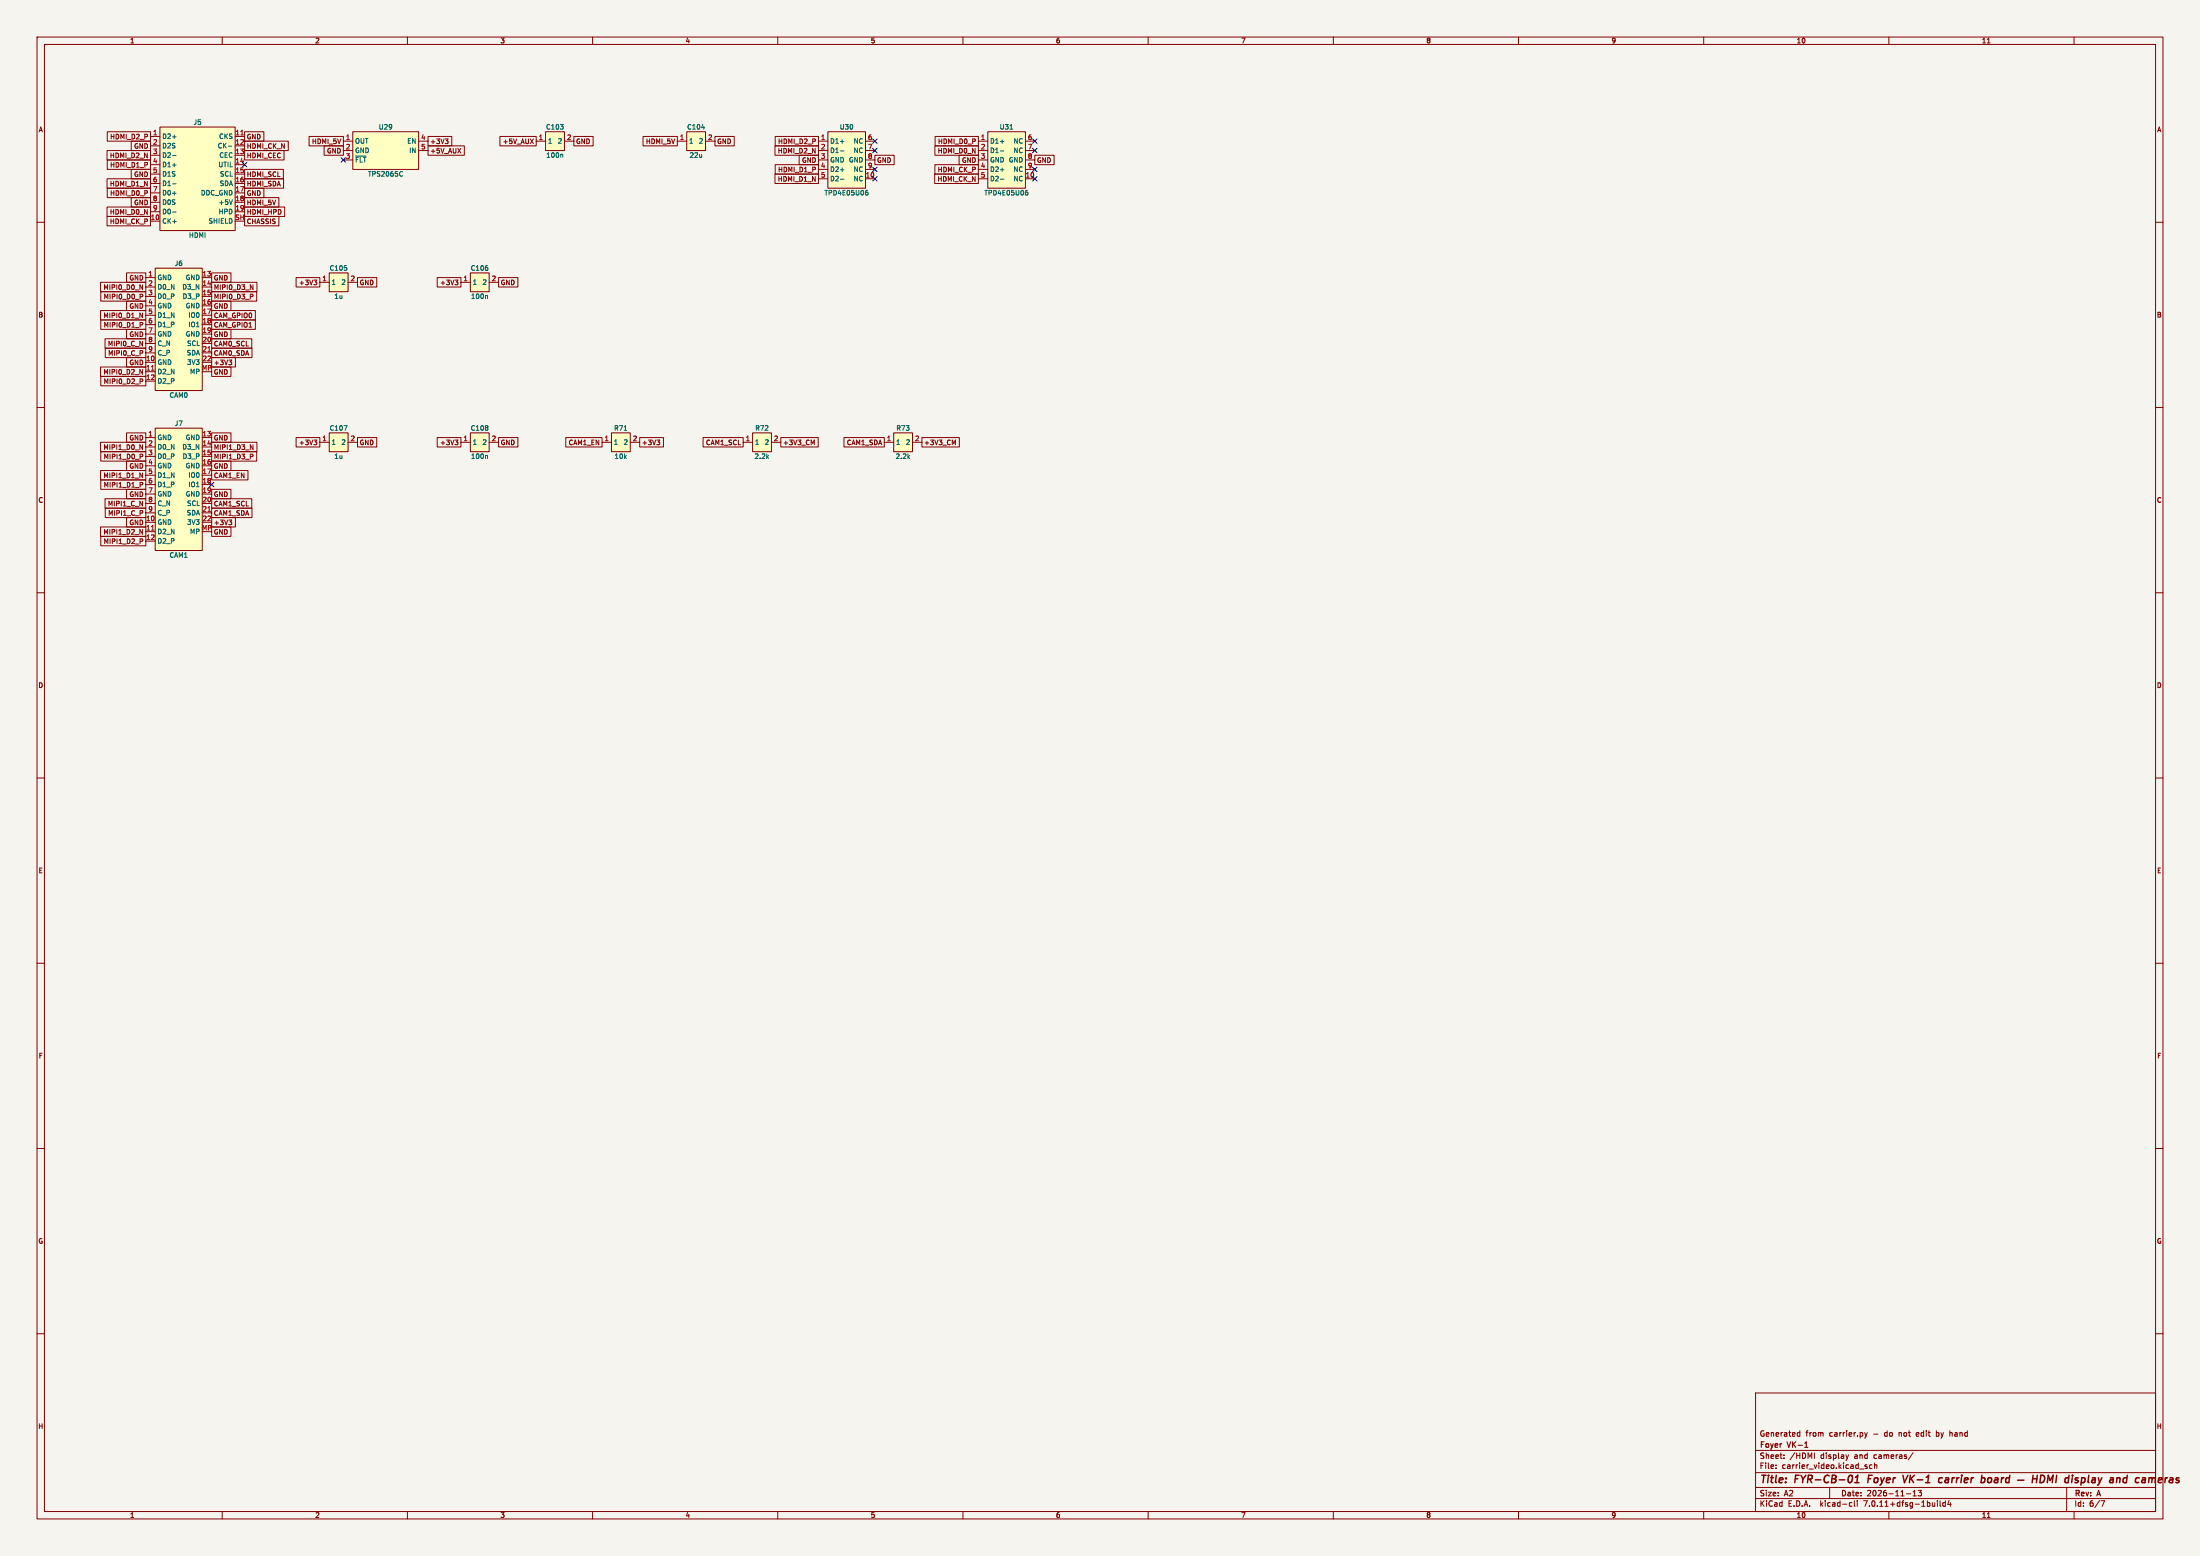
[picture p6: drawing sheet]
<svg xmlns="http://www.w3.org/2000/svg" width="594mm" height="420mm" viewBox="0 0 594 420" stroke-linecap="round" stroke-linejoin="round" font-family="sans-serif">
<path d="M0 0h594v420h-594z" fill="#f5f4ef" stroke="#f5f4ef" stroke-width=".27"/>
<g fill="none" stroke="#840000" stroke-width=".27">
<path d="M10 10h574v400h-574zM12 12h570v396h-570zM60 10v2M110 10v2M160 10v2M210 10v2M260 10v2M310 10v2M360 10v2M410 10v2M460 10v2M510 10v2"/>
<path d="M536.6 11.6h.7M560 10v2M29 35.6h11.6v2.5h-11.6zM35.4 38.1h5.2v2.5h-5.2zM40.6 36.8h2.6M40.6 39.4h2.6M43.2 34.3h20.3v27.9h-20.3zM63.5 36.8h2.5M63.5 39.4h2.5M66 35.6h5.2v2.5h-5.2zM66 38.1h11.8v2.5h-11.8zM83.5 36.8h9.2v2.6h-9.2z"/>
<path d="M87.5 39.4h5.2v2.5h-5.2zM92.7 38.1h2.5M95.2 35.6h17.8v10.1h-17.8zM113 38.1h2.6M115.6 36.8h6.4v2.6h-6.4zM115.6 39.4h9.8v2.5h-9.8zM120.2 37.5h.8l-.4 .5M120.7 38l.3 .2-.1 .4M120.9 38.7l-.2 .1M120.9 38.6v.1M135 36.8h9.8v2.6h-9.8zM144.8 38.1h2.5"/>
<path d="M147.3 35.6h5.1v5h-5.1zM152.4 38.1h2.5M154.9 36.8h5.2v2.6h-5.2zM173.6 36.8h9.3v2.6h-9.3zM182.9 38.1h2.5M185.4 35.6h5.1v5h-5.1zM190.5 38.1h2.5M193 36.8h5.2v2.6h-5.2zM209.2 39.4h11.8v2.5h-11.8zM209.3 36.8h11.7v2.6h-11.7zM221 38.1h2.5M223.5 35.6h10.2v15.2h-10.2z"/>
<path d="M233.7 38.1h2.5M252.4 39.4h11.8v2.5h-11.8zM252.5 36.8h11.7v2.6h-11.7zM264.2 38.1h2.5M266.7 35.6h10.2v15.2h-10.2zM276.9 38.1h2.5M10 60h2M28.9 55.9h11.7v2.5h-11.7zM28.9 58.4h11.7v2.6h-11.7zM28.9 48.3h11.7v2.5h-11.7zM28.9 40.6h11.7v2.6h-11.7zM29 50.8h11.6v2.5h-11.6z"/>
<path d="M29 43.2h11.6v2.5h-11.6zM35.4 53.3h5.2v2.6h-5.2zM35.4 45.7h5.2v2.6h-5.2zM40.6 59.7h2.6M40.6 41.9h2.6M40.6 44.5h2.6M40.6 47h2.6M40.6 49.5h2.6M40.6 52.1h2.6M40.6 54.6h2.6M40.6 57.2h2.6M63.5 41.9h2.5"/>
<path d="M63.5 44.5h2.5M63.5 47h2.5M63.5 49.5h2.5M63.5 52.1h2.5M63.5 54.6h2.5M63.5 57.2h2.5M66 55.9h10.9v2.5h-10.9zM66 53.3h9.3v2.6h-9.3zM66 50.8h5.2v2.5h-5.2zM66 48.3h10.6v2.5h-10.6zM66 45.7h10.5v2.6h-10.5zM66 40.6h10.7v2.6h-10.7z"/>
<path d="M66 58.4h9.3v2.6h-9.3zM92.7 40.6h2.5M92.7 43.2h2.5M113 40.6h2.6M209.2 47h11.8v2.5h-11.8zM209.3 44.5h11.7v2.5h-11.7zM215.8 41.9h5.2v2.6h-5.2zM221 48.3h2.5M221 40.6h2.5M221 43.2h2.5M221 45.7h2.5M233.7 48.3h2.5"/>
<path d="M233.7 40.6h2.5M233.7 43.2h2.5M233.7 45.7h2.5M236.2 41.9h5.2v2.6h-5.2zM252.4 47h11.8v2.5h-11.8zM252.4 44.5h11.8v2.5h-11.8zM259 41.9h5.2v2.6h-5.2zM264.2 48.3h2.5M264.2 40.6h2.5M264.2 43.2h2.5M264.2 45.7h2.5M276.9 48.3h2.5"/>
<path d="M276.9 40.6h2.5M276.9 43.2h2.5M276.9 45.7h2.5M279.4 41.9h5.2v2.6h-5.2zM582 60h2M27.2 76.2h12.2v2.5h-12.2zM27.2 78.7h12.2v2.6h-12.2zM34.2 73.7h5.2v2.5h-5.2zM37.8 76.9l.7 1.2v-1.2M38.4 79.5v.5M39.4 74.9h2.5M39.4 77.5h2.5"/>
<path d="M41.9 72.4h12.7v33h-12.7zM54.6 74.9h2.5M54.6 77.5h2.5M57.1 78.7h12.2v2.6h-12.2zM57.1 76.2h12.3v2.5h-12.3zM57.1 73.7h5.3v2.5h-5.3zM67.6 76.9l.7 1.2v-1.2M68.2 79.5v.5M79.9 74.9h6.5v2.6h-6.5zM84.8 75.6h.7l-.4 .5M85.3 76.1l.2 .2-.2 .6M86.4 76.2h2.5"/>
<path d="M88.9 73.7h5.1v5h-5.1zM94 76.2h2.5M96.5 74.9h5.2v2.6h-5.2zM118 74.9h6.5v2.6h-6.5zM122.9 75.6h.7l-.4 .5M123.4 76.1l.2 .2-.2 .6M124.5 76.2h2.5M127 73.7h5.1v5h-5.1zM132.1 76.2h2.5M134.6 74.9h5.2v2.6h-5.2zM27.2 99.1h12.2v2.5h-12.2zM27.2 83.8h12.2v2.6h-12.2z"/>
<path d="M27.2 86.4h12.2v2.5h-12.2zM28.4 91.4h11v2.6h-11zM28.4 94h11v2.5h-11zM34.2 96.5h5.2v2.6h-5.2zM34.2 88.9h5.2v2.5h-5.2zM34.2 81.3h5.2v2.5h-5.2zM37.8 84.5l.7 1.3v-1.3M37.8 99.7l.7 1.3v-1.3M38.4 87.1v.5M39.4 97.8h2.5M39.4 80h2.5M39.4 82.6h2.5"/>
<path d="M39.4 85.1h2.5M39.4 87.6h2.5M39.4 90.2h2.5M39.4 92.7h2.5M39.4 95.3h2.5M54.6 97.8h2.5M54.6 80h2.5M54.6 82.6h2.5M54.6 85.1h2.5M54.6 87.6h2.5M54.6 90.2h2.5M54.6 92.7h2.5"/>
<path d="M54.6 95.3h2.5M57.1 99.1h5.3v2.5h-5.3zM57.1 96.5h6.5v2.6h-6.5zM57.1 94h10.9v2.5h-10.9zM57.1 91.4h10.9v2.6h-10.9zM57.1 86.4h11.8v2.5h-11.8zM57.1 83.8h11.8v2.6h-11.8zM57.1 88.9h5.3v2.5h-5.3zM57.1 81.3h5.3v2.5h-5.3zM61.8 97.2h.8l-.5 .5M62.3 97.7l.3 .2-.3 .6M10 110h2"/>
<path d="M27.2 119.4h12.2v2.5h-12.2zM27.2 101.6h12.2v2.5h-12.2zM34.2 116.8h5.2v2.6h-5.2zM38.4 102.3v.6M39.4 100.3h2.5M39.4 102.9h2.5M39.4 118.1h2.5M41.9 115.6h12.7v33h-12.7zM54.6 118.1h2.5M57.1 119.4h12.3v2.5h-12.3zM57.1 116.8h5.3v2.6h-5.3zM79.9 118.1h6.5v2.6h-6.5z"/>
<path d="M84.8 118.8h.7l-.4 .5M85.3 119.3l.2 .2-.2 .6M86.4 119.4h2.5M88.9 116.8h5.1v5.1h-5.1zM94 119.4h2.5M96.5 118.1h5.2v2.6h-5.2zM118 118.1h6.5v2.6h-6.5zM122.9 118.8h.7l-.4 .5M123.4 119.3l.2 .2-.2 .6M124.5 119.4h2.5M127 116.8h5.1v5.1h-5.1zM132.1 119.4h2.5"/>
<path d="M134.6 118.1h5.2v2.6h-5.2zM152.8 118.1h9.8v2.6h-9.8zM162.6 119.4h2.5M165.1 116.8h5.1v5.1h-5.1zM170.2 119.4h2.5M172.7 118.1h6.4v2.6h-6.4zM177.3 118.8h.8l-.4 .5M177.9 119.3l.2 .2-.2 .6M189.8 118.1h10.9v2.6h-10.9zM200.7 119.4h2.5M203.2 116.8h5.1v5.1h-5.1zM208.3 119.4h2.5"/>
<path d="M210.8 118.1h10.1v2.6h-10.1zM219.4 119.7l.5-.9v1.3M227.9 118.1h10.9v2.6h-10.9zM238.8 119.4h2.5M241.3 116.8h5.1v5.1h-5.1zM246.4 119.4h2.5M248.9 118.1h10.1v2.6h-10.1zM257.5 119.7l.5-.9v1.3M582 110h2M27.2 127h12.2v2.5h-12.2zM27.2 129.5h12.2v2.6h-12.2zM27.2 121.9h12.2v2.6h-12.2z"/>
<path d="M28.4 134.6h11v2.6h-11zM28.4 137.2h11v2.5h-11zM34.2 132.1h5.2v2.5h-5.2zM34.2 124.5h5.2v2.5h-5.2zM34.2 139.7h5.2v2.5h-5.2zM37.8 120.1l.7 1.2v-1.2M37.8 127.7l.7 1.2v-1.2M38.4 122.7v.5M38.4 130.3v.5M39.4 120.7h2.5M39.4 123.2h2.5M39.4 125.7h2.5"/>
<path d="M39.4 128.3h2.5M39.4 130.8h2.5M39.4 133.4h2.5M39.4 135.9h2.5M39.4 138.4h2.5M54.6 120.7h2.5M54.6 123.2h2.5M54.6 125.7h2.5M54.6 128.3h2.5M54.6 130.8h2.5M54.6 133.4h2.5M54.6 135.9h2.5"/>
<path d="M54.6 138.4h2.5M57.1 127h9.9v2.5h-9.9zM57.1 124.5h5.3v2.5h-5.3zM57.1 121.9h12.2v2.6h-12.2zM57.1 132.1h5.3v2.5h-5.3zM57.1 134.6h10.9v2.6h-10.9zM57.1 137.2h10.9v2.5h-10.9zM57.1 139.7h6.5v2.5h-6.5zM67.6 120.1l.7 1.2v-1.2M68.2 122.7v.5M10 160h2M27.2 142.2h12.2v2.6h-12.2z"/>
<path d="M27.2 144.8h12.2v2.5h-12.2zM37.8 142.9l.7 1.3v-1.3M38.4 145.5v.6M39.4 141h2.5M39.4 143.5h2.5M39.4 146.1h2.5M54.6 141h2.5M57.1 142.2h5.3v2.6h-5.3zM61.8 140.4h.8l-.5 .5M62.3 140.9l.3 .2-.3 .5M582 160h2M10 210h2"/>
<path d="M582 210h2M10 260h2M582 260h2M10 310h2M582 310h2M10 360h2M474 376h108v32h-108zM582 360h2M474 397.5h108M474 391.5h108M479.5 396.2v.2M479.5 395.4v.2"/>
<path d="M481.7 393.5v.2M481.7 392.7v.2M485.4 387.6h.6M485.4 386.7h.6M486 386.2v1.5M489.9 392.2v1.5M499.1 392.7l-.4 1M503.5 386.7l.3 1M503.6 395.8l.5 .1 .1 .3-.2 .2-.5-.1M503.6 395.4h.5M503.8 387.7l-.3 .5M504.2 386.7l-.4 1"/>
<path d="M505.5 395.4h-.5l-.3 .3 .2 .6h.6M506.1 395.5l.6-.1v1M506.1 394.9v1.5M516.5 392.1l-1.3 1.9M522.8 386.2v1.5M522.8 387.6l.2 .1M523 386.7h-.2M526.5 386.2v1.5M526.7 386.7l-.2 .1M60 408v2M110 408v2M160 408v2"/>
<path d="M210 408v2M260 408v2M310 408v2M360 408v2M410 408v2M460 408v2M474 404.5h108M474 401.5h108M494 401.5v3M499.6 405.6h.4M500 406.5l-.4 .1M500.7 405.1v1.3l.2 .2"/>
<path d="M501.5 405.1v.1M501.5 405.6v1M510 408v2M514.7 403.2h1.2M516.5 403.8h.9M516.5 402.7l.5-.4v1.5M517.9 402.3h.9l-.5 .5 .4 .2v.6l-.2 .2-.6-.2M523.1 405.1v.1M523.1 405.6v1M523.8 405.1v1.3l.2 .2M525.2 405.6h-.4l-.3 .3 .2 .6h.5M525.2 405.1v1.5"/>
<path d="M526.2 405l-.3 1.1h.9M526.6 405.6v1M536.6 409.6h.7M558 401.5v6.5M560 408v2M567.2 405.1h1l-.6 1.5"/>
</g>
<g fill="none" stroke="#840000" stroke-width=".4">
<path d="M500.1 398.4l.1 .6-.2 .8M501 398.8l.6-.6-.2 2M504.6 398.2l-.3 2M513.8 398.2l.4 2 .9-2M524.5 399h-.8l-.3 .8 .3 .4 .6-.1M525.2 399.5v.6M535.8 399l.1 .2-.1 .8M537.4 398.9l-.6 .2-.2 .7 .4 .4 .5-.1M548.8 399.1h1.2M548.9 398.2l-.2 2M550.1 398.2l-.3 2M551 398.2a1 1 0 0 1 1.1 .7 1 1 0 0 1-.5 1.2l-.8 .1z"/>
<path d="M555.3 398.2l-.2 2M558.6 399h-.8l-.3 .8 .3 .4 .6-.1M558.6 398.2l-.2 2M559.5 398.9l-.1 1.3M559.6 398.2v.2M561.1 399a.49 .49 0 0 0-.8 .2l.8 .6-.3 .4-.6-.1M562.1 398.9l-.3 2M562.7 398.9l-.6 .1M573.7 398.9l.6 .1M574.4 398.2l-.3 2M583.1 398.9l-.3 .2-.1 .8 .3 .3h.4M583.7 399.3l-.9 .2"/>
<path d="M500.8 400.2h1.1M552.8 400.2l.2-2 .5 1.4 .9-1.4-.3 2M561.9 400.1l.6 .1M574.1 400.1l-.2 .1"/>
</g>
<path d="M487.3 390.7h.8" fill="none" stroke="#840000" stroke-width=".3"/>
<g fill="#ffffc2" stroke="#ffffc2" stroke-width=".27">
<path d="M43.2 34.3h20.3v27.9h-20.3z"/>
<path d="M203.2 116.8h5.1v5.1h-5.1z"/>
<path d="M241.3 116.8h5.1v5.1h-5.1z"/>
<path d="M147.3 35.6h5.1v5h-5.1z"/>
<path d="M41.9 72.4h12.7v33h-12.7z"/>
<path d="M185.4 35.6h5.1v5h-5.1z"/>
<path d="M223.5 35.6h10.2v15.2h-10.2z"/>
<path d="M127 73.7h5.1v5h-5.1z"/>
<path d="M165.1 116.8h5.1v5.1h-5.1z"/>
<path d="M127 116.8h5.1v5.1h-5.1z"/>
<path d="M266.7 35.6h10.2v15.2h-10.2z"/>
<path d="M88.9 116.8h5.1v5.1h-5.1z"/>
<path d="M95.2 35.6h17.8v10.1h-17.8z"/>
<path d="M41.9 115.6h12.7v33h-12.7z"/>
<path d="M88.9 73.7h5.1v5h-5.1z"/>
</g>
<g fill="none" stroke="#006464" stroke-width=".27">
<path d="M46.6 36.9h.9M61.6 39.5h1M189.4 34.4h.8M226.9 38.2h1M270.1 38.2h1M272.7 34.9h.7M46.6 42h.9M46.6 44.5h.9M46.6 49.6h.9M46.6 52.2h.9M46.6 57.2h.9M62.8 53.9l-.5 1.3"/>
<path d="M96 42.1h2.8M108.4 46.3l.3 .1M108.7 47.4l-.3 .2M151.8 41.6l.1 .2v.7M226.9 40.7h1M226.9 45.8h1M226.9 48.4h1M233.9 51.9l.5 .2-.1 .4-.4 .1M234.3 51.4h-.4M270.1 40.7h1M270.1 45.8h1M270.1 48.4h1"/>
<path d="M277.1 51.9l.5 .2-.1 .4-.4 .1M277.4 51.4h-.3M131.4 79.7l.2 .2v.7M92.9 114.9h.8l-.5 1.2M168.5 116.1h.7M131.4 122.9l.2 .2v.7"/>
</g>
<path d="M65 36.4h.7M40.9 99.9h.7M56.1 94.8h.7M56.1 138h.7M40.9 143.1h.7" fill="none" stroke="#a90000" stroke-width=".27"/>
<g fill="none" stroke="#000084" stroke-width=".27">
<path d="M235.6 37.5l1.2 1.2M236.8 37.5l-1.2 1.2M278.8 37.5l1.2 1.2M280 37.5l-1.2 1.2M65.4 43.8l1.2 1.3M66.6 43.8l-1.2 1.3M92.1 42.6l1.2 1.2M93.3 42.6l-1.2 1.2M235.6 40l1.2 1.2M235.6 45.1l1.2 1.2M235.6 47.7l1.2 1.2M236.8 40l-1.2 1.2"/>
<path d="M236.8 45.1l-1.2 1.2M236.8 47.7l-1.2 1.2M278.8 45.1l1.2 1.2M278.8 40l1.2 1.2M278.8 47.7l1.2 1.2M280 45.1l-1.2 1.2M280 40l-1.2 1.2M280 47.7l-1.2 1.2M56.5 130.2l1.3 1.2M57.8 130.2l-1.3 1.2"/>
</g>
<g font-size="2.8" fill="#840000">
<text x="475" y="400.9">Title:</text>
<text x="484.7" y="400.9">FYR-CB-01</text>
<text x="505.2" y="400.9">Foyer</text>
<text x="515.5" y="400.9">VK-1</text>
<text x="525.9" y="400.9">carrier</text>
<text x="538.1" y="400.9">board</text>
<text x="563.2" y="400.9">display</text>
<text x="576.1" y="400.9">and</text>
<text x="583.9" y="400.9">cameras</text>
</g>
<g font-size="2.1" fill="#840000">
<text x="475" y="388">Generated</text>
<text x="487.5" y="388">from</text>
<text x="494" y="388">carrier.py</text>
<text x="505.9" y="388">-</text>
<text x="509.1" y="388">do</text>
<text x="513.1" y="388">not</text>
<text x="517.9" y="388">edit</text>
<text x="523.5" y="388">by</text>
<text x="527.3" y="388">hand</text>
<text x="475" y="394">Sheet:</text>
<text x="475" y="391.2">Foyer</text>
<text x="482.7" y="391.2">VK-1</text>
<text x="483.2" y="394">/HDMI</text>
<text x="491.6" y="394">display</text>
<text x="500.8" y="394">and</text>
<text x="506.2" y="394">cameras/</text>
<text x="475" y="396.7">File:</text>
<text x="481.1" y="396.7">carrier_video.kicad_sch</text>
<text x="475" y="406.9">KiCad</text>
<text x="475" y="404.1">Size:</text>
<text x="481.7" y="404.1">A2</text>
<text x="482.7" y="406.9">E.D.A.</text>
<text x="491.6" y="406.9">kicad-cli</text>
<text x="497" y="404.1">Date:</text>
<text x="503.5" y="406.9">7.0.11+dfsg-1build4</text>
<text x="504" y="404.1">2026-11-13</text>
<text x="560" y="404.3">Rev:</text>
<text x="560" y="406.9">Id:</text>
<text x="564.1" y="406.9">6/7</text>
<text x="566.4" y="404.3">A</text>
</g>
<g font-size="1.8" fill="#840000">
<text x="35" y="11.9">1</text>
<text x="85" y="11.9">2</text>
<text x="135" y="11.9">3</text>
<text x="185" y="11.9">4</text>
<text x="235" y="11.9">5</text>
<text x="285" y="11.9">6</text>
<text x="335" y="11.9">7</text>
<text x="385" y="11.9">8</text>
<text x="435" y="11.9">9</text>
<text x="485" y="11.9">10</text>
<text x="535" y="11.9">11</text>
<text x="10.3" y="35.9">A</text>
<text x="582.3" y="35.9">A</text>
<text x="29.6" y="37.8">HDMI_D2_P</text>
<text x="36.1" y="40.3">GND</text>
<text x="66.5" y="37.8">GND</text>
<text x="66.5" y="40.3">HDMI_CK_N</text>
<text x="84.1" y="39.1">HDMI_5V</text>
<text x="88.2" y="41.6">GND</text>
<text x="116" y="39.1">+3V3</text>
<text x="116" y="41.6">+5V_AUX</text>
<text x="135.6" y="39.1">+5V_AUX</text>
<text x="155.4" y="39.1">GND</text>
<text x="174.3" y="39.1">HDMI_5V</text>
<text x="193.5" y="39.1">GND</text>
<text x="209.9" y="41.6">HDMI_D2_N</text>
<text x="210" y="39.1">HDMI_D2_P</text>
<text x="253.1" y="41.6">HDMI_D0_N</text>
<text x="253.1" y="39.1">HDMI_D0_P</text>
<text x="29.6" y="42.9">HDMI_D2_N</text>
<text x="29.6" y="45.4">HDMI_D1_P</text>
<text x="36.1" y="47.9">GND</text>
<text x="66.5" y="47.9">HDMI_SCL</text>
<text x="66.5" y="42.9">HDMI_CEC</text>
<text x="210" y="46.7">HDMI_D1_P</text>
<text x="216.4" y="44.1">GND</text>
<text x="236.7" y="44.1">GND</text>
<text x="253.1" y="46.7">HDMI_CK_P</text>
<text x="259.6" y="44.1">GND</text>
<text x="279.9" y="44.1">GND</text>
<text x="29.6" y="50.5">HDMI_D1_N</text>
<text x="29.6" y="53">HDMI_D0_P</text>
<text x="66.5" y="53">GND</text>
<text x="66.5" y="50.5">HDMI_SDA</text>
<text x="209.9" y="49.2">HDMI_D1_N</text>
<text x="253" y="49.2">HDMI_CK_N</text>
<text x="29.6" y="58.1">HDMI_D0_N</text>
<text x="36.1" y="55.6">GND</text>
<text x="66.5" y="58.1">HDMI_HPD</text>
<text x="66.5" y="55.6">HDMI_5V</text>
<text x="29.6" y="60.6">HDMI_CK_P</text>
<text x="66.5" y="60.6">CHASSIS</text>
<text x="34.8" y="75.9">GND</text>
<text x="57.6" y="75.9">GND</text>
<text x="80.6" y="77.2">+3V3</text>
<text x="97" y="77.2">GND</text>
<text x="118.7" y="77.2">+3V3</text>
<text x="135.1" y="77.2">GND</text>
<text x="27.8" y="78.4">MIPI0_D0_N</text>
<text x="27.9" y="81">MIPI0_D0_P</text>
<text x="34.8" y="83.5">GND</text>
<text x="57.6" y="81">MIPI0_D3_P</text>
<text x="57.6" y="78.4">MIPI0_D3_N</text>
<text x="57.6" y="83.5">GND</text>
<text x="10.3" y="85.9">B</text>
<text x="27.8" y="86">MIPI0_D1_N</text>
<text x="27.9" y="88.6">MIPI0_D1_P</text>
<text x="57.6" y="88.6">CAM_GPIO1</text>
<text x="57.6" y="86">CAM_GPIO0</text>
<text x="582.3" y="85.9">B</text>
<text x="29" y="93.7">MIPI0_C_N</text>
<text x="34.8" y="91.1">GND</text>
<text x="57.6" y="93.7">CAM0_SCL</text>
<text x="57.6" y="91.1">GND</text>
<text x="27.8" y="101.3">MIPI0_D2_N</text>
<text x="29.1" y="96.2">MIPI0_C_P</text>
<text x="34.8" y="98.7">GND</text>
<text x="57.6" y="101.3">GND</text>
<text x="57.6" y="98.7">+3V3</text>
<text x="57.6" y="96.2">CAM0_SDA</text>
<text x="27.9" y="103.8">MIPI0_D2_P</text>
<text x="34.8" y="119.1">GND</text>
<text x="57.6" y="119.1">GND</text>
<text x="27.8" y="121.6">MIPI1_D0_N</text>
<text x="27.9" y="124.1">MIPI1_D0_P</text>
<text x="57.6" y="124.1">MIPI1_D3_P</text>
<text x="57.6" y="121.6">MIPI1_D3_N</text>
<text x="80.6" y="120.3">+3V3</text>
<text x="97" y="120.3">GND</text>
<text x="118.7" y="120.3">+3V3</text>
<text x="135.1" y="120.3">GND</text>
<text x="153.4" y="120.3">CAM1_EN</text>
<text x="173.2" y="120.3">+3V3</text>
<text x="190.5" y="120.3">CAM1_SCL</text>
<text x="211.3" y="120.3">+3V3_CM</text>
<text x="228.5" y="120.3">CAM1_SDA</text>
<text x="249.4" y="120.3">+3V3_CM</text>
<text x="27.8" y="129.2">MIPI1_D1_N</text>
<text x="27.9" y="131.8">MIPI1_D1_P</text>
<text x="34.8" y="126.7">GND</text>
<text x="57.6" y="129.2">CAM1_EN</text>
<text x="57.6" y="126.7">GND</text>
<text x="10.3" y="135.9">C</text>
<text x="29" y="136.8">MIPI1_C_N</text>
<text x="34.8" y="134.3">GND</text>
<text x="57.6" y="134.3">GND</text>
<text x="57.6" y="136.8">CAM1_SCL</text>
<text x="582.3" y="135.9">C</text>
<text x="29.1" y="139.4">MIPI1_C_P</text>
<text x="34.8" y="141.9">GND</text>
<text x="57.6" y="139.4">CAM1_SDA</text>
<text x="57.6" y="141.9">+3V3</text>
<text x="27.8" y="144.5">MIPI1_D2_N</text>
<text x="27.9" y="147">MIPI1_D2_P</text>
<text x="57.6" y="144.5">GND</text>
<text x="10.3" y="185.9">D</text>
<text x="582.3" y="185.9">D</text>
<text x="10.3" y="235.9">E</text>
<text x="582.3" y="235.9">E</text>
<text x="10.3" y="285.9">F</text>
<text x="582.3" y="285.9">F</text>
<text x="10.3" y="335.9">G</text>
<text x="582.3" y="335.9">G</text>
<text x="10.2" y="385.9">H</text>
<text x="582.2" y="385.9">H</text>
<text x="35" y="409.9">1</text>
<text x="85" y="409.9">2</text>
<text x="135" y="409.9">3</text>
<text x="185" y="409.9">4</text>
<text x="235" y="409.9">5</text>
<text x="285" y="409.9">6</text>
<text x="335" y="409.9">7</text>
<text x="385" y="409.9">8</text>
<text x="435" y="409.9">9</text>
<text x="485" y="409.9">10</text>
<text x="535" y="409.9">11</text>
</g>
<g font-size="1.8" fill="#006464">
<text x="52.1" y="33.9">J5</text>
<text x="102.2" y="35.2">U29</text>
<text x="147.3" y="35.2">C103</text>
<text x="185.4" y="35.2">C104</text>
<text x="226.6" y="35.2">U30</text>
<text x="269.8" y="35.2">U31</text>
<text x="43.7" y="37.7">D2+</text>
<text x="43.7" y="40.2">D2S</text>
<text x="58.7" y="40.2">CK-</text>
<text x="59" y="37.7">CKS</text>
<text x="95.8" y="39">OUT</text>
<text x="95.8" y="41.5">GND</text>
<text x="109.8" y="39">EN</text>
<text x="110.4" y="41.5">IN</text>
<text x="147.8" y="39">1</text>
<text x="150.5" y="39">2</text>
<text x="185.9" y="39">1</text>
<text x="188.6" y="39">2</text>
<text x="224" y="39">D1+</text>
<text x="224" y="41.5">D1-</text>
<text x="230.4" y="39">NC</text>
<text x="230.4" y="41.5">NC</text>
<text x="267.2" y="39">D1+</text>
<text x="267.2" y="41.5">D1-</text>
<text x="273.5" y="39">NC</text>
<text x="273.5" y="41.5">NC</text>
<text x="43.7" y="42.8">D2-</text>
<text x="43.7" y="45.3">D1+</text>
<text x="43.7" y="47.9">D1S</text>
<text x="58.9" y="45.3">UTIL</text>
<text x="59.1" y="42.8">CEC</text>
<text x="59.3" y="47.9">SCL</text>
<text x="95.8" y="44">~{FLT}</text>
<text x="99.3" y="47.9">TPS2065C</text>
<text x="147.4" y="42.8">100n</text>
<text x="186.1" y="42.8">22u</text>
<text x="224" y="44">GND GND</text>
<text x="224" y="46.6">D2+</text>
<text x="230.4" y="46.6">NC</text>
<text x="267.2" y="44">GND GND</text>
<text x="267.2" y="46.6">D2+</text>
<text x="273.5" y="46.6">NC</text>
<text x="43.7" y="50.4">D1-</text>
<text x="43.7" y="52.9">D0+</text>
<text x="54.1" y="52.9">DDC_GND</text>
<text x="59.2" y="50.4">SDA</text>
<text x="222.5" y="52.9">TPD4E05U06</text>
<text x="224" y="49.1">D2-</text>
<text x="230.4" y="49.1">NC</text>
<text x="265.7" y="52.9">TPD4E05U06</text>
<text x="267.2" y="49.1">D2-</text>
<text x="273.5" y="49.1">NC</text>
<text x="43.7" y="55.5">D0S</text>
<text x="43.7" y="58">D0-</text>
<text x="58.9" y="55.5">+5V</text>
<text x="58.9" y="58">HPD</text>
<text x="43.7" y="60.6">CK+</text>
<text x="50.9" y="64.4">HDMI</text>
<text x="56.2" y="60.6">SHIELD</text>
<text x="47.1" y="72">J6</text>
<text x="42.4" y="75.8">GND</text>
<text x="50" y="75.8">GND</text>
<text x="88.9" y="73.3">C105</text>
<text x="89.4" y="77.1">1</text>
<text x="92.1" y="77.1">2</text>
<text x="127" y="73.3">C106</text>
<text x="127.5" y="77.1">1</text>
<text x="130.2" y="77.1">2</text>
<text x="42.4" y="78.3">D0_N</text>
<text x="42.4" y="80.9">D0_P</text>
<text x="42.4" y="83.4">GND</text>
<text x="49.1" y="78.3">D3_N</text>
<text x="49.2" y="80.9">D3_P</text>
<text x="50" y="83.4">GND</text>
<text x="90.2" y="80.9">1u</text>
<text x="127" y="80.9">100n</text>
<text x="42.4" y="86">D1_N</text>
<text x="42.4" y="88.5">D1_P</text>
<text x="50.8" y="86">IO0</text>
<text x="50.8" y="88.5">IO1</text>
<text x="42.4" y="91">GND</text>
<text x="42.4" y="93.6">C_N</text>
<text x="50" y="91">GND</text>
<text x="50.4" y="93.6">SCL</text>
<text x="42.4" y="98.7">GND</text>
<text x="42.4" y="101.2">D2_N</text>
<text x="42.4" y="96.1">C_P</text>
<text x="50.3" y="96.1">SDA</text>
<text x="50.4" y="98.7">3V3</text>
<text x="51.2" y="101.2">MP</text>
<text x="42.4" y="103.7">D2_P</text>
<text x="45.6" y="107.5">CAM0</text>
<text x="42.4" y="119">GND</text>
<text x="47.1" y="115.2">J7</text>
<text x="50" y="119">GND</text>
<text x="88.9" y="116.4">C107</text>
<text x="127" y="116.4">C108</text>
<text x="165.7" y="116.4">R71</text>
<text x="203.8" y="116.4">R72</text>
<text x="241.9" y="116.4">R73</text>
<text x="42.4" y="121.5">D0_N</text>
<text x="42.4" y="124.1">D0_P</text>
<text x="49.1" y="121.5">D3_N</text>
<text x="49.2" y="124.1">D3_P</text>
<text x="89.4" y="120.2">1</text>
<text x="90.2" y="124.1">1u</text>
<text x="92.1" y="120.2">2</text>
<text x="127" y="124.1">100n</text>
<text x="127.5" y="120.2">1</text>
<text x="130.2" y="120.2">2</text>
<text x="165.6" y="120.2">1</text>
<text x="165.8" y="124.1">10k</text>
<text x="168.3" y="120.2">2</text>
<text x="203.6" y="124.1">2.2k</text>
<text x="203.7" y="120.2">1</text>
<text x="206.4" y="120.2">2</text>
<text x="241.7" y="124.1">2.2k</text>
<text x="241.8" y="120.2">1</text>
<text x="244.5" y="120.2">2</text>
<text x="42.4" y="126.6">GND</text>
<text x="42.4" y="129.1">D1_N</text>
<text x="42.4" y="131.7">D1_P</text>
<text x="50" y="126.6">GND</text>
<text x="50.8" y="129.1">IO0</text>
<text x="50.8" y="131.7">IO1</text>
<text x="42.4" y="134.2">GND</text>
<text x="42.4" y="136.8">C_N</text>
<text x="50" y="134.2">GND</text>
<text x="50.4" y="136.8">SCL</text>
<text x="42.4" y="141.8">GND</text>
<text x="42.4" y="139.3">C_P</text>
<text x="50.3" y="139.3">SDA</text>
<text x="50.4" y="141.8">3V3</text>
<text x="42.4" y="144.4">D2_N</text>
<text x="42.4" y="146.9">D2_P</text>
<text x="51.2" y="144.4">MP</text>
<text x="45.6" y="150.7">CAM1</text>
</g>
<g font-size="1.8" fill="#a90000">
<text x="41.2" y="36.6">1</text>
<text x="41.2" y="39.1">2</text>
<text x="41.2" y="41.7">3</text>
<text x="63.5" y="36.6">11</text>
<text x="63.5" y="39.1">12</text>
<text x="63.5" y="41.7">13</text>
<text x="93.3" y="37.8">1</text>
<text x="93.3" y="40.4">2</text>
<text x="113.6" y="37.8">4</text>
<text x="113.6" y="40.4">5</text>
<text x="145.3" y="37.8">1</text>
<text x="153" y="37.8">2</text>
<text x="183.4" y="37.8">1</text>
<text x="191.1" y="37.8">2</text>
<text x="221.5" y="37.8">1</text>
<text x="221.5" y="40.4">2</text>
<text x="234.2" y="37.8">6</text>
<text x="234.2" y="40.4">7</text>
<text x="264.7" y="37.8">1</text>
<text x="264.7" y="40.4">2</text>
<text x="277.4" y="37.8">6</text>
<text x="277.4" y="40.4">7</text>
<text x="41.2" y="44.2">4</text>
<text x="41.2" y="46.7">5</text>
<text x="63.5" y="44.2">14</text>
<text x="63.5" y="46.7">15</text>
<text x="93.3" y="42.9">3</text>
<text x="221.5" y="42.9">3</text>
<text x="221.5" y="45.5">4</text>
<text x="234.2" y="42.9">8</text>
<text x="234.2" y="45.5">9</text>
<text x="264.7" y="42.9">3</text>
<text x="264.7" y="45.5">4</text>
<text x="277.4" y="42.9">8</text>
<text x="277.4" y="45.5">9</text>
<text x="41.2" y="49.3">6</text>
<text x="41.2" y="51.8">7</text>
<text x="63.5" y="49.3">16</text>
<text x="63.5" y="51.8">17</text>
<text x="221.5" y="48">5</text>
<text x="233.6" y="48">10</text>
<text x="264.7" y="48">5</text>
<text x="276.8" y="48">10</text>
<text x="40.6" y="59.4">10</text>
<text x="41.2" y="54.4">8</text>
<text x="41.2" y="56.9">9</text>
<text x="63.4" y="59.4">SH</text>
<text x="63.5" y="54.4">18</text>
<text x="63.5" y="56.9">19</text>
<text x="39.9" y="74.7">1</text>
<text x="39.9" y="77.2">2</text>
<text x="54.6" y="74.7">13</text>
<text x="54.6" y="77.2">14</text>
<text x="86.9" y="75.9">1</text>
<text x="94.5" y="75.9">2</text>
<text x="125" y="75.9">1</text>
<text x="132.6" y="75.9">2</text>
<text x="39.9" y="79.8">3</text>
<text x="39.9" y="82.3">4</text>
<text x="54.6" y="79.8">15</text>
<text x="54.6" y="82.3">16</text>
<text x="39.9" y="84.8">5</text>
<text x="39.9" y="87.4">6</text>
<text x="39.9" y="89.9">7</text>
<text x="54.6" y="84.8">17</text>
<text x="54.6" y="87.4">18</text>
<text x="54.6" y="89.9">19</text>
<text x="39.9" y="92.5">8</text>
<text x="39.9" y="95">9</text>
<text x="54.6" y="92.5">20</text>
<text x="54.6" y="95">21</text>
<text x="39.3" y="97.5">10</text>
<text x="39.3" y="100.1">11</text>
<text x="54.4" y="100.1">MP</text>
<text x="54.6" y="97.5">22</text>
<text x="39.3" y="102.6">12</text>
<text x="39.9" y="117.9">1</text>
<text x="54.6" y="117.9">13</text>
<text x="86.9" y="119.1">1</text>
<text x="94.5" y="119.1">2</text>
<text x="125" y="119.1">1</text>
<text x="132.6" y="119.1">2</text>
<text x="163.1" y="119.1">1</text>
<text x="170.7" y="119.1">2</text>
<text x="201.2" y="119.1">1</text>
<text x="208.8" y="119.1">2</text>
<text x="239.3" y="119.1">1</text>
<text x="246.9" y="119.1">2</text>
<text x="39.9" y="120.4">2</text>
<text x="39.9" y="122.9">3</text>
<text x="39.9" y="125.5">4</text>
<text x="54.6" y="120.4">14</text>
<text x="54.6" y="122.9">15</text>
<text x="54.6" y="125.5">16</text>
<text x="39.9" y="128">5</text>
<text x="39.9" y="130.6">6</text>
<text x="54.6" y="128">17</text>
<text x="54.6" y="130.6">18</text>
<text x="39.9" y="133.1">7</text>
<text x="39.9" y="135.6">8</text>
<text x="54.6" y="133.1">19</text>
<text x="54.6" y="135.6">20</text>
<text x="39.3" y="140.7">10</text>
<text x="39.3" y="143.3">11</text>
<text x="39.9" y="138.2">9</text>
<text x="54.4" y="143.3">MP</text>
<text x="54.6" y="138.2">21</text>
<text x="54.6" y="140.7">22</text>
<text x="39.3" y="145.8">12</text>
</g>
</svg>
